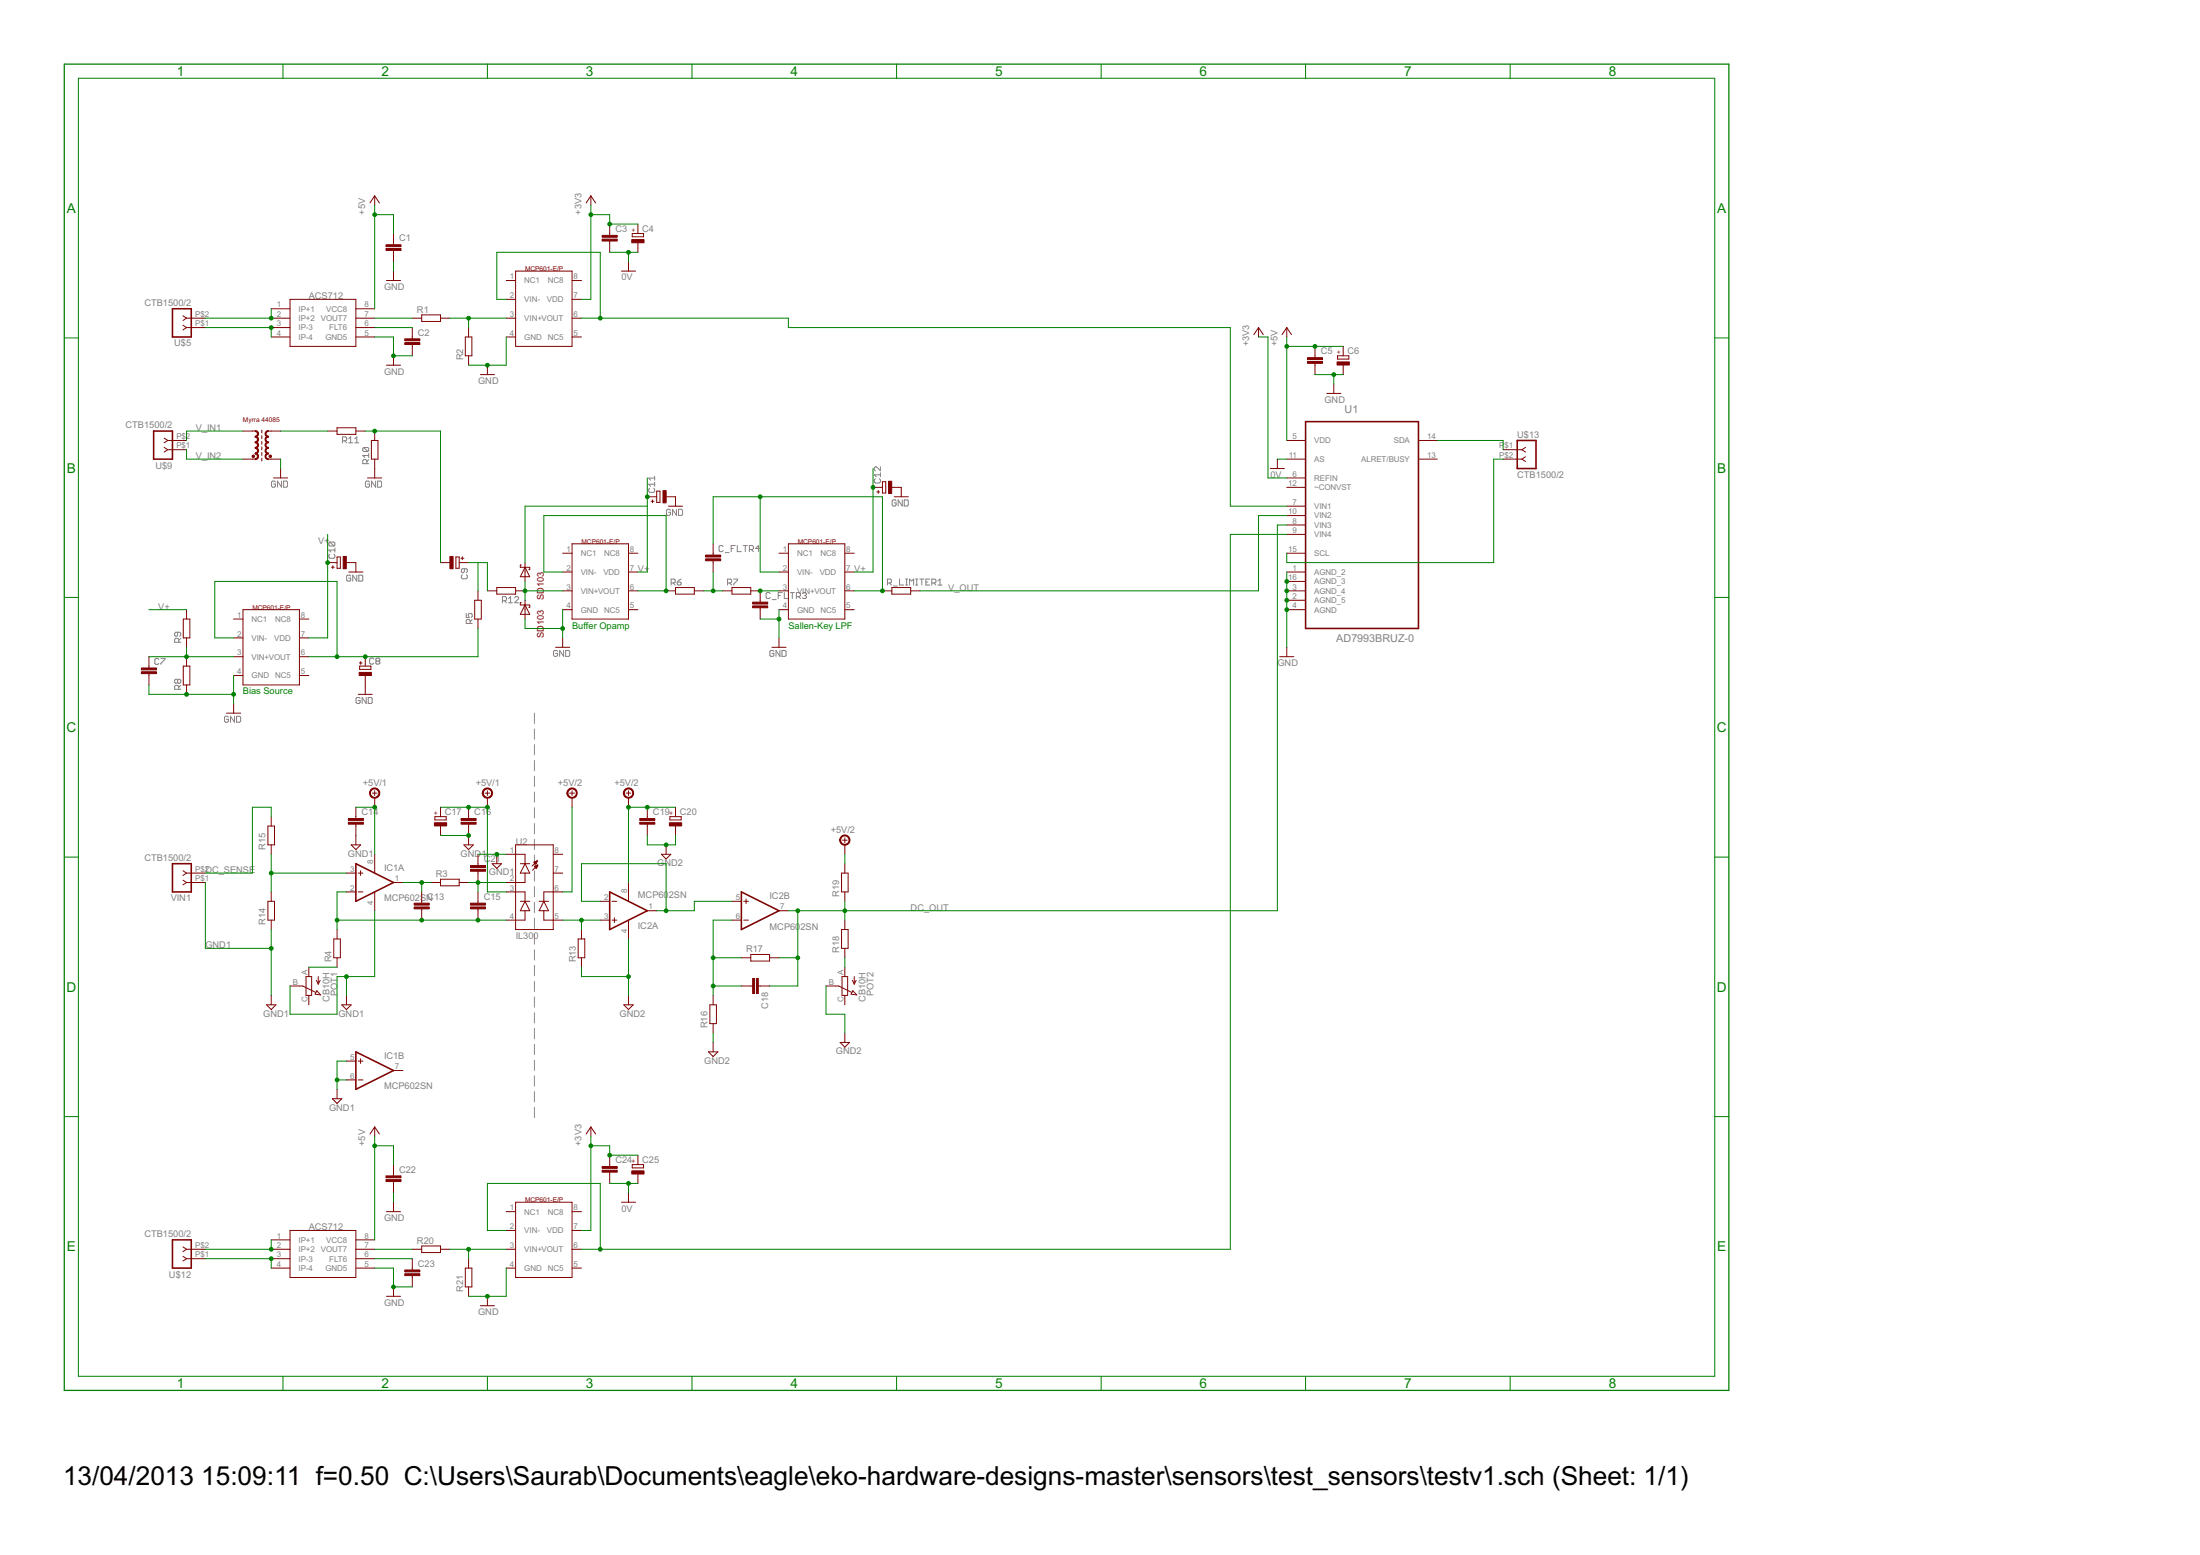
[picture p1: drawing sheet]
<svg xmlns="http://www.w3.org/2000/svg" width="297mm" height="210mm" viewBox="0 0 297 210" stroke-linecap="round" stroke-linejoin="round" font-family="sans-serif">
<g fill="none" stroke="#808080" stroke-width=".14">
<path d="M46.2 59.5h.5l.1-.1v-.3l-.1-.1h-.5v.8M46.5 59.5l.3 .3M47.1 59.2l.2-.2v.8M47.1 59.8h.5M47.9 59.2l.3-.2v.8M47.9 59.8h.5M37.2 65.1l-.1-.2h-.3l-.1 .2v.5l.1 .2h.3l.1-.2v-.3h-.3M38 64.9v.9l-.5-.9v.9M38.3 64.9h.4l.1 .2v.5l-.1 .2h-.4zM44.5 74.8l-.1 .1v.3l.1 .2h.6l.1-.2v-.3l-.1-.1M44.5 73.2l-.1 .1v.3l.1 .1h.6M44.5 73.2h.6l.1 .1v.3l-.1 .1"/>
<path d="M44.5 73.2l.6 .5M45.2 74v.5M45.2 74.3h-.8l.3 .2M47.3 77.8l-.1-.2h-.3l-.1 .2v.5l.1 .1h.3l.1-.1v-.3h-.2M48.2 77.6v.8l-.6-.8v.8M48.5 77.6h.4l.1 .2v.5l-.1 .1h-.4zM49.1 60.4l-.1 .1v.3l.1 .1h.6M49.1 60.4h.6l.1 .1v.3l-.1 .1M49.1 60.4l.6 .5M49.5 62.6v-.4l-.1-.2h-.3l-.1 .2v.4h.8M49.8 62l-.3 .3M49.8 61.5h-.8l.3 .3"/>
<path d="M49.8 61.2v.6M49.9 65.1l-.1-.2h-.3l-.2 .2v.5l.2 .2h.3l.1-.2v-.3h-.3M50.7 64.9v.9l-.5-.9v.9M51 64.9h.4l.1 .2v.5l-.1 .2h-.4zM62.4 77.6l-.1 .1v.3l.1 .1h.6l.1-.1v-.3l-.1-.1M62.7 76.8v.4l-.2 .1-.2-.1v-.3l.1-.1h.6l.1 .1v.3l-.1 .1M87.7 65.9l-.1 .1v.3l.1 .2h.6l.1-.2v-.3l-.1-.1M88.4 65.4h-.8l.2 .2M88.4 64.3v.5M88.4 65.1v.5M88.4 64.5h-.8l.2 .3M90.5 68.9l-.1-.2h-.3l-.1 .2v.5l.1 .2h.3l.1-.2v-.2h-.2"/>
<path d="M90.6 78.7h.4l.2-.1v-.3l-.2-.1h-.4v.8M90.9 78.7l.3 .3M91.3 68.7v.9l-.5-.9v.9M91.4 78.6h.4l.2 .2-.2 .2h-.2l-.2-.2zM91.6 68.7h.4l.2 .2v.5l-.2 .2h-.4zM92 78.2l-.6 .4M97.6 73.8l-.1-.2h-.3l-.1 .2v.5l.1 .2h.3l.1-.2M97.9 74.6h.5M98.2 78.7h.4l.2-.1v-.3l-.2-.1h-.4v.8M98.5 78.7l.3 .3M98.7 74h.3M99.1 78.2h.5v.1l-.5 .5v.2"/>
<path d="M99.3 73.6h-.6v.9M99.5 73.6v.9h.6M100.4 73.6h.5M100.6 73.6v.9M101.2 74.2h.4l.1-.2v-.2l-.1-.2h-.4v.9M101.5 74.2l.2 .3M102.6 74h-.6l.4-.4v.9M105.6 80h-.5v.8M105.9 80v.8h.5M106.7 80h.6M107 80v.8M118.2 64.6l-.2 .2v.2l.2 .2h.5l.2-.2v-.2l-.2-.2"/>
<path d="M118.9 63v.5l-.6-.5-.3 .1v.3l.2 .1M118.9 63.8v.6M118.9 64.1h-.9l.3 .3M119.8 78.7h.4l.2-.1v-.3l-.2-.1h-.4v.8M120.1 78.7l.3 .3M120.6 79.1h.6M121 67.6l-.1-.1h-.3l-.1 .1v.6l.1 .1h.3l.1-.1v-.3h-.3M121.5 78.2v.8h.5M121.8 67.5v.8l-.5-.8v.8M122.1 67.5h.4l.1 .1v.6l-.1 .1h-.4zM122.3 78.2h.3M122.3 79h.3"/>
<path d="M122.4 78.2v.8M122.8 79v-.8l.3 .2 .3-.2v.8M123.6 78.2h.3M123.6 79h.3M123.8 78.2v.8M124.2 78.2h.5M124.5 78.2v.8M125 78.6h.3M125.5 78.2h-.5v.8h.5M125.8 78.7h.4l.2-.1v-.3l-.2-.1h-.4v.8M126.1 78.7l.3 .3M126.6 79h.6"/>
<path d="M126.6 78.4l.3-.2v.8M21.4 89l-.1-.1h-.3l-.1 .1v.6l.1 .1h.3l.1-.1M21.7 88.9h.6v.1l-.6 .6v.1M24 85.3v.4l-.1 .2-.3-.2v-.2l.1-.2h.6l.1 .2v.2l-.1 .2M24 91.8l-.1-.1-.3 .1v.3l.1 .1 .3-.1M24 91.8l.1-.1 .3 .1v.3l-.1 .1-.3-.1M24 91.8v.3M24.1 93v-.4l-.1-.1h-.3l-.1 .1v.4h.8M24.1 86.7v-.4l-.1-.1h-.3l-.1 .1v.4h.8M24.4 92.5l-.3 .3M24.4 86.2l-.3 .2M30.8 96.8l-.1-.1h-.3l-.1 .1v.6l.1 .1h.3l.1-.1v-.3h-.2"/>
<path d="M31.7 96.7v.8l-.6-.8v.8M31.9 96.7h.4l.2 .1v.6l-.2 .1h-.4zM48.6 94.3l-.1-.2h-.3l-.1 .2v.5l.1 .2h.3l.1-.2v-.2h-.3M49.4 94.1v.9l-.5-.9v.9M49.7 94.1h.4l.1 .2v.5l-.1 .2h-.4zM50.5 89l-.2-.2h-.2l-.2 .2v.5l.2 .1h.2l.2-.1M50.9 89.2l-.2-.1 .2-.3h.2l.2 .2-.2 .2M50.9 89.2l-.2 .2 .2 .2h.2l.2-.1v-.1l-.2-.2M50.9 89.2h.2M62.9 82.8v.6h.5l-.2-.3 .2-.3h.2l.2 .2v.2l-.2 .2M63.5 84.2v-.4l-.1-.2h-.3l-.2 .2v.4h.9M63.8 83.6l-.3 .3"/>
<path d="M67.8 81.1h.4l.2-.1v-.3l-.2-.2h-.4v.9M68.1 81.1l.3 .3M68.7 80.8l.2-.3v.9M68.7 81.4h.5M69.5 80.7l.1-.2h.3l.1 .2v.1l-.5 .6h.5M72.2 96.3v1.3M72.2 98.4v1.4M75.3 87.9l-.2-.1h-.2l-.2 .1v.6l.2 .1h.2l.2-.1v-.3h-.3M76.1 87.8v.8l-.5-.8v.8M76.4 87.8h.4l.1 .1v.6l-.1 .1h-.4zM104 80.1l-.2-.1h-.2l-.2 .1v.6l.2 .1h.2l.2-.1M104.3 80.9h.5"/>
<path d="M104.5 87.9l-.1-.1h-.3l-.2 .1v.6l.2 .1h.3l.1-.1v-.3h-.3M105.1 80.4h.2M105.3 87.8v.8l-.5-.8v.8M105.6 87.8h.4l.1 .1v.6l-.1 .1h-.4zM107.5 80.5h.4l.2-.1v-.3l-.2-.1h-.4v.8M107.8 80.5l.3 .3M108.4 80.1l.1-.1h.3l.1 .1-.1 .3M108.6 80.4h.2M108.8 80.4l.1 .1-.1 .3h-.3l-.1-.1M72.2 100.5v1.4M72.2 102.7v1.3M72.2 104.8v1.4"/>
<path d="M72.2 106.9v1.4M72.2 109v1.4M72.2 111.2v1.3M72.2 113.3v1.4M72.2 115.4v1.4M72.2 117.6v1.3M72.2 119.7v1.4M72.2 121.8v1.4M72.2 123.9v1.4M72.2 126.1v1.3M72.2 128.2v1.4M72.2 130.3v1.4"/>
<path d="M72.2 132.5v1.3M72.2 134.6v1.4M72.2 136.7v1.4M72.2 138.8v1.4M72.2 141v1.3M72.2 143.1v1.4M72.2 145.2v1.4M72.2 147.4v1.3M72.2 149.5v1.4"/>
</g>
<g fill="none" stroke="#800000" stroke-width=".14">
<path d="M50.6 26.4l.6 1M50.6 26.4l-.6 1M50.6 26.4v1.3M52.2 37.9h1.9M53.1 31.5v1.5M53.1 33.8v1.5M53.1 36.6v1.3M68.3 37.9h1.3M69.6 36.6h7.6v10.2h-7.6zM77.2 37.9h1.3M79.8 26.4l.6 1M79.8 26.4l-.7 1"/>
<path d="M79.8 26.4v1.3M82.3 30.2v1.6M82.3 32.5v1.6M83.9 36.6h1.9M84.9 35.3v1.3M85.4 31.5h1.5v.5h-1.5zM86.1 30.2v1.3M86.1 32.8v1.3M22.2 59.1l.4 .4M22.6 59.5h2.6M22.6 59.5l-.4 .3M24.7 43.9l.5 .3"/>
<path d="M24.7 42.6l.5 .3M25.2 42.9h2.5M25.2 44.2h2.5M25.2 44.2l-.5 .3M25.2 42.9l-.5 .4M32.8 58.2h1.7M35.3 58.1v.3M35.3 58.8v.4M35.3 59.6v.4M36.2 58.2h1.7M36.6 41.7h2.6M36.6 42.9h2.6"/>
<path d="M36.6 44.2h2.6M36.6 45.5h2.6M39.2 40.4h8.8v6.4h-8.8zM44.2 58.2h1.3M45.5 57.7h2.5v.9h-2.5zM48 41.7h2.6M48 42.9h2.6M48 44.2h2.6M48 45.5h2.6M48 58.2h1.3M50.1 59.5h.9v2.5h-.9zM50.6 58.2v1.3"/>
<path d="M52.2 49.3h1.9M53.1 48v1.3M55.7 42.9h1.2M55.7 44.2v1.5M55.7 46.5v1.5M56.9 42.5h2.6v.9h-2.6zM59.5 42.9h1.2M62.8 45.5h.9v2.5h-.9zM63.3 44.2v1.3M63.3 48v1.3M64.9 50.6h1.9M65.8 49.3v1.3"/>
<path d="M68.3 40.4h1.3M68.3 42.9h1.3M68.3 45.5h1.3M77.2 40.4h1.3M77.2 42.9h1.3M77.2 45.5h1.3M169.9 44.2l.7 1M169.9 44.2l-.6 1M169.9 44.2v1.3M173.7 59.5h2.6M173.7 44.2v1.3M173.7 44.2l.7 1"/>
<path d="M173.7 44.2l-.6 1M177.5 46.8v1.5M177.5 49v1.6M179.1 53.1h1.9M180.1 51.8v1.3M180.6 48h1.5v.5h-1.5zM181.4 46.8v1.2M181.4 49.3v1.3M191.5 59.5h2.6M22.2 60.4l.4 .3M22.6 60.7l-.4 .3M22.6 60.7h2.6"/>
<path d="M32.8 62h1.7M35.3 60.3v.4M35.3 61.1v.4M35.3 61.8v.4M36.2 62h1.7M36.9 64.5h1.9M37.9 63.2v1.3M44.2 75.9h1.3M44.7 76.6h.4M44.9 76.4v.4M45.5 75.2h.5v1.5h-.5zM46.8 75.9h1.2v1.3"/>
<path d="M47.1 77.2h1.9M49.6 64.5h1.9M50.6 62v2.5M59.5 75.9h1.2M61.6 75.2h.4v1.5h-.4zM62 75.9h1.3M62.2 75.4h.4M62.4 75.1v.4M64.5 79.8v1.2M65.8 79.8h1.3M67.1 79.3h2.5v.9h-2.5zM69.6 79.8h1.3"/>
<path d="M70.4 76.3h-.1v.3h1.2v.3h-.1M70.9 76.6l.6 1.3h-1.2zM70.9 75.9v2.6M76 74.7h1.2M76 77.2h1.2M76 79.8h1.2M77.2 73.4h7.7v10.2h-7.7zM84.9 74.7h1.2M84.9 77.2h1.2M84.9 79.8h1.2M87.4 67.1h1.3M87.9 67.7h.4"/>
<path d="M88.1 67.5v.4M88.7 66.3h.4v1.5h-.4zM89.9 79.8h1.3M89.9 67.1h1.3v1.2M90.3 68.3h1.9M91.2 79.3h2.5v.9h-2.5zM93.7 79.8h1.3M96.3 73.4v1.5M96.3 75.7v1.5M97.6 79.8h1.2M98.8 79.3h2.6v.9h-2.6zM101.4 79.8h1.2v1.5"/>
<path d="M105.2 74.7h1.2M105.2 77.2h1.2M105.2 79.8h1.2M106.4 73.4h7.7v10.2h-7.7zM114.1 74.7h1.2M114.1 77.2h1.2M114.1 79.8h1.2M117.9 65.8h1.2M118.4 66.4h.4M118.6 66.2v.4M119.1 79.8h1.3M119.1 65h.5v1.5h-.5z"/>
<path d="M120.4 65.8h1.3v1.3M120.4 79.3h2.6v.9h-2.6zM120.7 67.1h1.9M123 79.8h1.2M171.5 63.2h1.9M172.5 62v1.2M173.7 62h2.6M173.7 64.5h2.6M173.7 65.8h2.6M173.7 68.3h2.6M173.7 69.6h2.6M173.7 70.9h2.6"/>
<path d="M173.7 72.1h2.6M173.7 74.7h2.6M173.7 77.2h2.6M173.7 78.5h2.6M173.7 79.8h2.6M191.5 62h2.6M202.9 62h2.6M202.9 60.7h2.6M205.5 60.7l.5 .3M205.5 62l.5 .3M206 60.4l-.5 .3M206 61.7l-.5 .3"/>
<path d="M20.1 88.6v1.6M20.1 90.9v1.6M24.7 89.9h.9v2.6h-.9zM24.7 83.6h.9v2.5h-.9zM25.2 82.3v1.3M25.2 86.1v1.3M25.2 88.6v1.3M25.2 92.5v1.2M30.6 96.3h1.9M31.5 88.6h1.3M31.5 83.6h1.3M31.5 86.1h1.3"/>
<path d="M31.5 91.2h1.3M31.5 95v1.3M32.8 82.3h7.6v10.2h-7.6zM40.4 88.6h1.3M40.4 83.6h1.3M40.4 86.1h1.3M40.4 91.2h1.3M48.4 93.7h1.9M48.5 89.5h.4M48.6 89.9h1.5v.5h-1.5zM48.7 89.3v.4M49.3 88.6v1.3"/>
<path d="M49.3 91.2v2.5M64.1 81h.9v2.6h-.9zM64.5 83.6v1.2M70.4 81.3h-.1v.4h1.2v.3h-.1M70.9 81v2.6M70.9 81.7l.6 1.2h-1.2zM75 87.4h1.9M76 82.3h1.2M76 86.1v1.3M84.9 82.3h1.2M102.6 82v1.6M104.2 87.4h1.9"/>
<path d="M105.2 82.3h1.2M105.2 86.1v1.3M114.1 82.3h1.2M172.8 88.6h1.9M173.7 81h2.6M173.7 82.3h2.6M173.7 87.4v1.2M24.7 118.8l.5 .3M24.7 117.5l.5 .4M25.2 117.9h2.5M25.2 119.1h2.5M25.2 119.1l-.5 .3"/>
<path d="M25.2 117.9l-.5 .3M36.2 111.5h.9v2.5h-.9zM36.6 110.2v1.3M36.6 114v1.3M46.8 117.9h1.2M47.4 114h1.3l-.7 .7zM48 109v1.5M48 111.3v2.7M48.4 117.9h.6M48.7 117.5v.7M50.3 107.1h.6M50.6 106.7v.7"/>
<path d="M50.6 107.7v1.3M50.6 115.3v2.6M53.1 119.1h1.3M58.2 119.1h1.3M58.7 110.2h1.5v.5h-1.5zM59.5 109v1.2M59.5 111.5v1.3M59.5 118.7h2.5v.9h-2.5zM62 119.1h1.3M62.6 114h1.3l-.6 .7zM63.3 109v1.5M63.3 111.3v2.7"/>
<path d="M64.5 115.3v1.5M64.5 117.6v1.5M65.5 107.1h.6M65.8 106.7v.7M65.8 107.7v1.3M66.4 116.6h1.3l-.6 .6zM67.1 115.3v1.3M68.3 115.3h2.6v1.3M69.6 114h5.1v11.5h-5.1zM70.3 116.6h1.2M70.9 117.9v1.2h-2.6M70.9 116.6l.6 1.3h-1.2z"/>
<path d="M72.1 116.4l.4-.2-.2 .4zM72.1 116.4h.4M72.2 116.5h.2M72.2 117h.3M72.2 116.3h.3M72.2 117.1h.3M72.3 116.6h.1M72.3 117.1h.2M72.3 116.9h.3M72.3 116.3h.2M72.4 117.2h.1M72.4 116.9h.2"/>
<path d="M72.4 116.2h.1M72.5 116.8h.1M72.5 116.2l-.7 .7M72.5 116.2h.1M72.6 116.8l-.7 .7M72.6 116.8l-.4 .2M72.6 116.8l-.2 .4-.2-.2M72.6 116.8h.1M74.7 117.9h1.3M74.7 115.3h1.3M76.9 107.1h.7M77.2 106.7v.7"/>
<path d="M77.2 107.7v1.3M84.5 107.1h.7M84.9 106.7v.7M84.9 107.7v1.3M84.9 119.1v2.6M87.4 109v1.5M87.4 111.3v1.5M89.3 115.3h1.3l-.7 .7zM89.9 114v1.3M90.4 110.2h1.6v.5h-1.6zM91.2 109v1.2M91.2 111.5v1.3"/>
<path d="M113.6 117.9h.9v2.5h-.9zM113.7 113.4h.7M114.1 113.1v.6M114.1 114v1.3M114.1 116.6v1.3M36 135.6h1.3l-.7 .7zM36.2 121.7h.9v2.5h-.9zM36.6 120.4v1.3M36.6 124.2v1.3M36.6 134.4v1.2M39.2 133.1h1.7l1.7 .9M41.3 131.8h.8v2.6h-.8z"/>
<path d="M41.7 130.6v1.2M41.7 134.4v1.2M42.7 132.3l.3 .5M42.8 133.7l.5 .6-.8-.1zM43 131.8v1M43.2 132.3l-.2 .5M45.1 126.7h.9v2.6h-.9zM45.5 125.5v1.2M45.5 129.3v1.3M46.1 135.6h1.3l-.6 .7zM46.8 120.4h1.2M46.8 134.4v1.2"/>
<path d="M48.4 120.4h.6M50.6 120.4v2.5M56.9 120.4v1.5M56.9 122.7v1.5M64.5 120.4v1.5M64.5 122.7v1.5M68.3 120.4h2.6v1.3M70.3 121.7h1.2M70.9 122.9v1.3h-2.6M70.9 121.7l.6 1.2h-1.2zM72.8 121.7h1.3M73.4 121.7l.7 1.2h-1.3z"/>
<path d="M73.4 122.9v1.3h2.6M76 120.4h-2.6v1.3M78.1 126.7h.9v2.6h-.9zM78.5 125.5v1.2M78.5 129.3v1.3M81 121.7h1.3M81 124.2h1.3M82.6 121.7h.7M82.6 124.2h.7M83 123.9v.6M84.2 135.6h1.3l-.6 .7zM84.9 124.2v2.5"/>
<path d="M84.9 134.4v1.2M87.4 122.9h1.3M95.8 135.6h.9v2.6h-.9zM96.3 134.4v1.2M96.3 138.2v1.2M98.8 121.7h1.3M98.8 124.2h1.3M100.1 129.3h1.3M100.1 133.1h1.5M100.4 121.7h.6M100.4 124.2h.6M100.7 121.3v.7"/>
<path d="M101.4 128.8h2.5v.9h-2.5zM102.4 133.1h1.5M103.9 129.3h1.3M105.2 122.9h1.2M111.5 133.1h1.7l1.8 .9M113.6 125.5h.9v2.5h-.9zM113.7 131.8h.7v2.6h-.7zM114.1 120.4v1.3M114.1 124.2v1.3M114.1 128v1.3M114.1 130.6v1.2M114.1 134.4v1.2"/>
<path d="M114.1 139.4v1.3M115.1 132.3l.2 .5M115.1 133.7l.6 .6-.8-.1zM115.3 131.8v1M115.6 132.3l-.3 .5M44.9 148.3h1.2l-.6 .6zM45.5 147v1.3M46.8 143.2h1.2M46.8 145.8h1.2M48.4 143.2h.6M48.4 145.8h.6M48.7 142.9v.7"/>
<path d="M50.6 152.1v1.3M50.6 152.1l.6 1M50.6 152.1l-.6 1M53.1 157.2v1.5M53.1 159.5v1.5M53.1 144.5h1.3M79.8 152.1v1.3M79.8 152.1l.6 1M79.8 152.1l-.7 1M82.3 155.9v1.6M82.3 158.2v1.5M85.4 157.2h1.5v.4h-1.5z"/>
<path d="M86.1 155.9v1.3M86.1 158.5v1.2M95.7 142h1.2l-.6 .6zM96.3 140.7v1.3M113.4 140.7h1.3l-.6 .7zM24.7 169.6l.5 .3M24.7 168.3l.5 .3M25.2 168.6h2.5M25.2 169.9h2.5M25.2 169.9l-.5 .3M25.2 168.6l-.5 .4M36.6 167.4h2.6"/>
<path d="M36.6 168.6h2.6M36.6 169.9h2.6M36.6 171.2h2.6M39.2 166.1h8.8v6.3h-8.8zM48 167.4h2.6M48 168.6h2.6M48 169.9h2.6M48 171.2h2.6M52.2 163.6h1.9M52.2 175h1.9M53.1 162.3v1.3M53.1 173.7v1.3"/>
<path d="M55.7 169.9v1.5M55.7 172.2v1.5M55.7 168.6h1.2M56.9 168.2h2.6v.9h-2.6zM59.5 168.6h1.2M62.8 171.2h.9v2.5h-.9zM63.3 169.9v1.3M63.3 173.7v1.3M64.9 176.3h1.9M65.8 175v1.3M68.3 166.1h1.3M68.3 168.6h1.3"/>
<path d="M68.3 171.2h1.3M68.3 163.6h1.3M69.6 162.3h7.6v10.1h-7.6zM77.2 166.1h1.3M77.2 168.6h1.3M77.2 171.2h1.3M77.2 163.6h1.3M83.9 162.3h1.9M84.9 161v1.3"/>
</g>
<g fill="#800000" stroke="#800000" stroke-width=".14">
<path d="M52.1 33.5h2v.3h-2z"/>
<path d="M52.1 33h2v.3h-2z"/>
<path d="M54.7 46.2h2v.3h-2z"/>
<path d="M54.7 45.7h2v.3h-2z"/>
<path d="M81.3 32.3h2v.2h-2z"/>
<path d="M81.3 31.8h2v.2h-2z"/>
<path d="M85.3 32.3h1.7v.5h-1.7z"/>
<path d="M176.5 48.8h2.1v.2h-2.1z"/>
<path d="M176.5 48.3h2.1v.2h-2.1z"/>
<path d="M180.5 48.9h1.7v.4h-1.7z"/>
<path d="M19.1 90.7h2v.2h-2z"/>
<path d="M19.1 90.2h2v.2h-2z"/>
<path d="M48.5 90.8h1.6v.4h-1.6z"/>
<path d="M60.7 75.1h.5v1.7h-.5z"/>
<path d="M46.3 75.1h.5v1.7h-.5z"/>
<path d="M89.5 66.2h.4v1.7h-.4z"/>
<path d="M101.6 81.8h2.1v.2h-2.1z"/>
<path d="M101.6 81.3h2.1v.2h-2.1z"/>
<path d="M95.3 75.4h2v.3h-2z"/>
<path d="M95.3 74.9h2v.3h-2z"/>
<path d="M120 65h.4v1.6h-.4z"/>
<path d="M55.9 122.4h2.1v.3h-2.1z"/>
<path d="M55.9 121.9h2.1v.3h-2.1z"/>
<path d="M47 111h2.1v.3h-2.1z"/>
<path d="M47 110.5h2.1v.2h-2.1z"/>
<path d="M63.5 122.4h2.1v.3h-2.1z"/>
<path d="M63.5 121.9h2.1v.3h-2.1z"/>
<path d="M62.3 111h2v.3h-2z"/>
<path d="M62.3 110.5h2v.2h-2z"/>
<path d="M58.7 111.1h1.6v.4h-1.6z"/>
<path d="M101.6 132.1h.3v2h-.3z"/>
<path d="M102.1 132.1h.3v2h-.3z"/>
<path d="M86.4 111h2v.3h-2z"/>
<path d="M86.4 110.5h2v.2h-2z"/>
<path d="M90.4 111.1h1.6v.4h-1.6z"/>
<path d="M63.5 117.3h2.1v.3h-2.1z"/>
<path d="M63.5 116.8h2.1v.3h-2.1z"/>
<path d="M52.1 159.2h2v.3h-2z"/>
<path d="M52.1 158.7h2v.3h-2z"/>
<path d="M54.7 171.9h2v.3h-2z"/>
<path d="M54.7 171.4h2v.3h-2z"/>
<path d="M81.3 158h2v.2h-2z"/>
<path d="M81.3 157.5h2v.2h-2z"/>
<path d="M85.3 158.1h1.7v.4h-1.7z"/>
</g>
<path d="M20.7 58.2h2.6v3.8h-2.6zM23.3 41.7h2.5v3.8h-2.5zM176.3 56.9h15.2v27.9h-15.2zM204.9 59.5h2.5v3.7h-2.5zM23.3 116.6h2.5v3.8h-2.5zM48 116.6l5.1 2.5-5.1 2.6zM82.3 120.4l5.1 2.5-5.1 2.6zM100.1 120.4l5.1 2.5-5.1 2.6zM48 142l5.1 2.5-5.1 2.5zM23.3 167.4h2.5v3.8h-2.5z" fill="none" stroke="#800000" stroke-width=".21"/>
<g fill="#800000" stroke="#800000" stroke-width=".14">
<path d="M35.9 61.4l.3-.2v.1a.32 .32 0 0 0-.3 .3 .32 .32 0 0 0 .3 .3v.1a.43 .43 0 0 1-.4-.2 .43 .43 0 0 1 .1-.4z" fill-rule="evenodd"/>
<path d="M36 60.5l.2-.1v.1a.32 .32 0 0 0-.3 .3 .32 .32 0 0 0 .3 .4v.1a.44 .44 0 0 1-.4-.3 .44 .44 0 0 1 .2-.5z" fill-rule="evenodd"/>
<path d="M35.9 59.8l.3-.2v.2a.31 .31 0 0 0-.3 .3 .31 .31 0 0 0 .3 .3v.1a.43 .43 0 0 1-.4-.2 .43 .43 0 0 1 .1-.5z" fill-rule="evenodd"/>
<path d="M35.9 59.1l.3-.2v.1a.32 .32 0 0 0-.3 .3 .32 .32 0 0 0 .3 .3v.2a.47 .47 0 0 1-.3-.7z" fill-rule="evenodd"/>
<path d="M35.9 58.3l.3-.2v.2a.32 .32 0 0 0-.3 .3 .32 .32 0 0 0 .3 .3v.1a.47 .47 0 0 1-.3-.7z" fill-rule="evenodd"/>
<path d="M34.5 58.1a.44 .44 0 0 1 .4 .5 .44 .44 0 0 1-.4 .4v-.1a.32 .32 0 0 0 .3-.3 .32 .32 0 0 0-.3-.3z" fill-rule="evenodd"/>
<path d="M34.5 58.9a.44 .44 0 0 1 .4 .4 .44 .44 0 0 1-.4 .5v-.2a.32 .32 0 0 0 .3-.3 .32 .32 0 0 0-.3-.3z" fill-rule="evenodd"/>
<path d="M34.5 59.6a.43 .43 0 0 1 .4 .5 .43 .43 0 0 1-.4 .4v-.1a.31 .31 0 0 0 .3-.3 .31 .31 0 0 0-.3-.3z" fill-rule="evenodd"/>
<path d="M34.5 60.4a.44 .44 0 0 1 .4 .4 .44 .44 0 0 1-.4 .5v-.1a.32 .32 0 0 0 .3-.4 .32 .32 0 0 0-.3-.3z" fill-rule="evenodd"/>
<path d="M34.5 61.2a.44 .44 0 0 1 .4 .4 .44 .44 0 0 1-.4 .4v-.1a.32 .32 0 0 0 .3-.3 .32 .32 0 0 0-.3-.3z" fill-rule="evenodd"/>
<path d="M50 106.6a.7 .7 0 0 1 1.2 0 .7 .7 0 0 1-.4 1.1 .7 .7 0 0 1-.9-.6h.1a.57 .57 0 0 1 .8-.5 .57 .57 0 0 1 .2 .9 .57 .57 0 0 1-1-.2v-.2h-.1z" fill-rule="evenodd"/>
<path d="M65.3 106.6a.7 .7 0 0 1 1.1 .1 .7 .7 0 0 1-.4 1 .7 .7 0 0 1-.9-.6h.1a.57 .57 0 0 1 .8-.6 .57 .57 0 0 1 .2 .9 .57 .57 0 0 1-.9-.1l-.1-.2h-.1z" fill-rule="evenodd"/>
<path d="M76.7 106.6a.7 .7 0 0 1 1.1 .1 .7 .7 0 0 1-.4 1 .7 .7 0 0 1-.9-.6h.2a.57 .57 0 0 1 .7-.6 .57 .57 0 0 1 .2 .9 .57 .57 0 0 1-.9-.1v-.2h-.2z" fill-rule="evenodd"/>
<path d="M84.3 106.6a.7 .7 0 0 1 1.1 .1 .7 .7 0 0 1-.4 1 .7 .7 0 0 1-.8-.6h.1a.57 .57 0 0 1 .8-.6 .57 .57 0 0 1 .2 .9 .57 .57 0 0 1-1-.1v-.2h-.1z" fill-rule="evenodd"/>
<path d="M113.5 113a.7 .7 0 0 1 1.2 0 .7 .7 0 0 1-.4 1.1 .7 .7 0 0 1-.9-.7h.1a.56 .56 0 0 1 .8-.5 .56 .56 0 0 1 .2 .9 .56 .56 0 0 1-1-.2v-.2h-.1z" fill-rule="evenodd"/>
<circle cx="36.5" cy="61.6" r=".17"/>
<circle cx="34.2" cy="61.6" r=".17"/>
</g>
<path d="M8.7 8.7h224.7v179h-224.7z" fill="none" stroke="#008000" stroke-width=".17"/>
<g fill="none" stroke="#008000" stroke-width=".14">
<path d="M10.6 10.6h220.9v175.2h-220.9zM38.2 8.7v1.9M65.8 8.7v1.9M93.4 8.7v1.9M121.1 8.7v1.9M148.7 8.7v1.9M176.3 8.7v1.9M203.9 8.7v1.9M50.6 29h2.5v2.5M50.6 27.7v14M53.1 35.3v1.3M79.8 27.7v12.7h-1.3"/>
<path d="M79.8 29h2.5v1.2h3.8M82.3 34.1h3.8M84.9 34.1v1.2M8.7 45.6h1.9M27.7 44.2h8.9v1.3M32.8 58.2h-7.6v1.3M36.6 41.7v1.2h-8.9M37.9 58.2h6.3M49.3 58.2h10.2v17.7M50.6 42.9h5.1M50.6 44.2h5.1M50.6 45.5h2.5v2.5h2.6"/>
<path d="M60.7 42.9h7.6M63.3 42.9v1.3M68.3 45.5v3.8h-5M68.3 40.4h-1.2v-6.3h13.9v8.8M78.5 42.9h27.9v1.3h59.7v24.1h7.6M169.9 45.5h1.3v19h2.5M173.7 45.5v14M173.7 46.8h7.7M177.5 50.6h3.9M180.1 50.6v1.2M194.1 59.5h8.8v1.2M231.5 45.6h1.9"/>
<path d="M25.2 60.7v1.3h7.6M37.9 62v1.2M44.2 72.1v14h-2.5M63.3 75.9h2.5v3.9M64.5 75.9v3.9M70.9 78.5v2.5M70.9 79.8h5.1M76 77.2h-2.6v-7.6h16.5v10.2h-3.8M87.4 68.3h-16.5v7.6M87.4 64.5v12.7h-1.3M95 79.8h2.6M96.3 73.4v-6.3h22.8v12.7h-3.8"/>
<path d="M96.3 77.2v2.6M102.6 67.1v10.1h2.6M102.6 79.8h2.6M117.9 63.2v14h-2.6M172.5 62h1.2M173.7 77.2v10.2M173.7 69.6h-3.8v10.2h-45.7M173.7 70.9h-1.2v52h-66.1M173.7 72.1h-7.6v96.5h-87.6M202.9 62h-1.2v13.9h-28v-1.2M8.7 80.6h1.9M20.1 92.5v1.2h11.4"/>
<path d="M20.1 82.3h5.1M20.1 88.6h11.4M25.2 87.4v1.2M31.5 91.2v3.8M31.5 86.1h-2.5v-7.6h16.5v10.1M64.5 84.8v3.8h-22.8M70.9 83.6v1.2h5.1M76 82.3v3.8M102.6 83.6h2.6M105.2 82.3v3.8M231.5 80.6h1.9M8.7 115.7h1.9"/>
<path d="M27.7 119.1v8.9h8.9M36.6 110.2v-1.2h-2.5v8.9h-6.4M36.6 115.3v5.1M36.6 117.9h10.2M48 109h2.6v6.3M54.4 119.1h3.8M56.9 119.1v1.3M59.5 109h6.3v11.4h2.5M59.5 112.8h3.8M63.3 119.1h5M64.5 119.1v1.3M64.5 115.3h3.8"/>
<path d="M77.2 109v11.4h-1.2M87.4 112.8v1.2h3.8v-1.2M91.2 109h-6.3v10.1M114.1 115.3v1.3M231.5 115.7h1.9M36.6 125.5v8.9M41.7 130.6h3.8M45.5 124.2h22.8M46.8 120.4h-1.3v5.1M46.8 131.8v2.6M50.6 122.9v8.9h-5.1v5.1h-6.3v-3.8M76 124.2h5"/>
<path d="M78.5 130.6v1.2h6.4M78.5 124.2v1.3M81 121.7h-2.5v-5.1h11.4v6.3M84.9 126.7v7.7M96.3 139.4v1.3M96.3 133.1h3.8M96.3 129.3h3.8M98.8 124.2h-2.5v10.2M98.8 121.7h-5.1v1.2h-5M105.2 129.3h2.5M107.7 122.9v10.2h-3.8M111.5 133.1v3.8h2.6v2.5"/>
<path d="M114.1 121.7v2.5M114.1 129.3v1.3M8.7 150.7h1.9M45.5 145.8h1.3M46.8 143.2h-1.3v3.8M50.6 154.7h2.5v2.5M50.6 153.4v14M79.8 153.4v12.7h-1.3M79.8 154.7h2.5v1.2h3.8M82.3 159.7h3.8M84.9 159.7v1.3M231.5 150.7h1.9"/>
<path d="M27.7 169.9h8.9v1.3M36.6 167.4v1.2h-8.9M50.6 171.2h2.5v2.5h2.6M50.6 168.6h5.1M50.6 169.9h5.1M53.1 161v1.3M60.7 168.6h7.6M63.3 168.6v1.3M68.3 166.1h-2.5v-6.4h15.2v8.9M68.3 171.2v3.8h-5M38.2 185.8v1.9M65.8 185.8v1.9"/>
<path d="M93.4 185.8v1.9M121.1 185.8v1.9M148.7 185.8v1.9M176.3 185.8v1.9M203.9 185.8v1.9"/>
</g>
<g fill="#008000" stroke="#008000" stroke-width=".14">
<circle cx="36.6" cy="42.9" r=".25"/>
<circle cx="36.6" cy="44.2" r=".25"/>
<circle cx="53.1" cy="48" r=".25"/>
<circle cx="65.8" cy="49.3" r=".25"/>
<circle cx="180.1" cy="50.6" r=".25"/>
<circle cx="173.7" cy="78.5" r=".25"/>
<circle cx="173.7" cy="79.8" r=".25"/>
<circle cx="173.7" cy="81" r=".25"/>
<circle cx="173.7" cy="82.3" r=".25"/>
<circle cx="76" cy="84.8" r=".25"/>
<circle cx="25.2" cy="93.7" r=".25"/>
<circle cx="31.5" cy="93.7" r=".25"/>
<circle cx="105.2" cy="83.6" r=".25"/>
<circle cx="53.1" cy="173.7" r=".25"/>
<circle cx="65.8" cy="175" r=".25"/>
<circle cx="79.8" cy="29" r=".25"/>
<circle cx="82.3" cy="30.2" r=".25"/>
<circle cx="79.8" cy="154.7" r=".25"/>
<circle cx="82.3" cy="155.9" r=".25"/>
<circle cx="63.3" cy="42.9" r=".25"/>
<circle cx="84.9" cy="34.1" r=".25"/>
<circle cx="84.9" cy="159.7" r=".25"/>
<circle cx="50.6" cy="29" r=".25"/>
<circle cx="173.7" cy="46.8" r=".25"/>
<circle cx="177.5" cy="46.8" r=".25"/>
<circle cx="50.6" cy="154.7" r=".25"/>
<circle cx="44.2" cy="75.9" r=".25"/>
<circle cx="87.4" cy="67.1" r=".25"/>
<circle cx="117.9" cy="65.8" r=".25"/>
<circle cx="25.2" cy="88.6" r=".25"/>
<circle cx="49.3" cy="88.6" r=".25"/>
<circle cx="45.5" cy="88.6" r=".25"/>
<circle cx="70.9" cy="79.8" r=".25"/>
<circle cx="89.9" cy="79.8" r=".25"/>
<circle cx="119.1" cy="79.8" r=".25"/>
<circle cx="102.6" cy="67.1" r=".25"/>
<circle cx="96.3" cy="79.8" r=".25"/>
<circle cx="102.6" cy="79.8" r=".25"/>
<circle cx="50.6" cy="58.2" r=".25"/>
<circle cx="45.5" cy="124.2" r=".25"/>
<circle cx="56.9" cy="124.2" r=".25"/>
<circle cx="64.5" cy="124.2" r=".25"/>
<circle cx="64.5" cy="119.1" r=".25"/>
<circle cx="56.9" cy="119.1" r=".25"/>
<circle cx="50.6" cy="109" r=".25"/>
<circle cx="65.8" cy="109" r=".25"/>
<circle cx="63.3" cy="109" r=".25"/>
<circle cx="46.8" cy="131.8" r=".25"/>
<circle cx="67.1" cy="115.3" r=".25"/>
<circle cx="36.6" cy="128" r=".25"/>
<circle cx="63.3" cy="112.8" r=".25"/>
<circle cx="45.5" cy="145.8" r=".25"/>
<circle cx="78.5" cy="124.2" r=".25"/>
<circle cx="89.9" cy="122.9" r=".25"/>
<circle cx="84.9" cy="109" r=".25"/>
<circle cx="87.4" cy="109" r=".25"/>
<circle cx="84.9" cy="131.8" r=".25"/>
<circle cx="89.9" cy="114" r=".25"/>
<circle cx="96.3" cy="133.1" r=".25"/>
<circle cx="96.3" cy="129.3" r=".25"/>
<circle cx="107.7" cy="129.3" r=".25"/>
<circle cx="107.7" cy="122.9" r=".25"/>
<circle cx="114.1" cy="122.9" r=".25"/>
<circle cx="36.6" cy="117.9" r=".25"/>
<circle cx="36.6" cy="168.6" r=".25"/>
<circle cx="36.6" cy="169.9" r=".25"/>
<circle cx="63.3" cy="168.6" r=".25"/>
<circle cx="81" cy="42.9" r=".25"/>
<circle cx="81" cy="168.6" r=".25"/>
</g>
<g font-size="4">
<text x="8.5" y="200.4">13/04/2013</text>
<text x="27.2" y="200.4">15:09:11 f=0.50 C:\Users\Saurab\Documents\eagle\eko-hardware-designs-master\sensors\test_sensors\testv1.sch (Sheet: 1/1)</text>
</g>
<g font-size="2.1" fill="#008000">
<text x="23.9" y="10.3">1</text>
<text x="51.5" y="10.3">2</text>
<text x="79.1" y="10.3">3</text>
<text x="106.7" y="10.3">4</text>
<text x="134.4" y="10.3">5</text>
<text x="162" y="10.3">6</text>
<text x="189.6" y="10.3">7</text>
<text x="217.2" y="10.3">8</text>
<text x="9" y="28.7">A</text>
<text x="231.9" y="28.7">A</text>
<text x="9" y="63.8">B</text>
<text x="231.9" y="63.8">B</text>
<text x="9" y="98.8">C</text>
<text x="231.8" y="98.8">C</text>
<text x="9" y="133.9">D</text>
<text x="231.8" y="133.9">D</text>
<text x="9" y="168.9">E</text>
<text x="231.9" y="168.9">E</text>
<text x="23.9" y="187.4">1</text>
<text x="51.5" y="187.4">2</text>
<text x="79.1" y="187.4">3</text>
<text x="106.7" y="187.4">4</text>
<text x="134.4" y="187.4">5</text>
<text x="162" y="187.4">6</text>
<text x="189.6" y="187.4">7</text>
<text x="217.2" y="187.4">8</text>
</g>
<g font-size="1.6" fill="#808080">
<text x="181.5" y="55.8">U1</text>
<text x="180.4" y="86.7">AD7993BRUZ-0</text>
</g>
<g font-size="1.4" fill="#808080">
<text x="49.3" y="29" transform="rotate(-90 49.3 29)">+5V</text>
<text x="78.5" y="29" transform="rotate(-90 78.5 29)">+3V3</text>
<text x="53.9" y="32.6">C1</text>
<text x="83.1" y="31.3">C3</text>
<text x="86.7" y="31.3">C4</text>
<text x="19.5" y="41.3">CTB1500/2</text>
<text x="41.7" y="40.4">ACS712</text>
<text x="51.8" y="39.1">GND</text>
<text x="83.9" y="37.9">0V</text>
<text x="23.5" y="46.8">U$5</text>
<text x="56.3" y="42.2">R1</text>
<text x="56.4" y="45.3">C2</text>
<text x="168.7" y="46.8" transform="rotate(-90 168.7 46.8)">+3V3</text>
<text x="172.5" y="46.8" transform="rotate(-90 172.5 46.8)">+5V</text>
<text x="178.3" y="47.8">C5</text>
<text x="181.9" y="47.8">C6</text>
<text x="51.8" y="50.6">GND</text>
<text x="62.5" y="48.7" transform="rotate(-90 62.5 48.7)">R2</text>
<text x="64.5" y="51.8">GND</text>
<text x="17" y="57.8">CTB1500/2</text>
<text x="26.5" y="58.2">V_IN1</text>
<text x="178.8" y="54.4">GND</text>
<text x="204.9" y="59.1">U$13</text>
<text x="21" y="63.3">U$9</text>
<text x="26.5" y="62">V_IN2</text>
<text x="171.5" y="64.5">0V</text>
<text x="204.9" y="64.5">CTB1500/2</text>
<text x="43" y="73.4">V+</text>
<text x="86.1" y="77.2">V+</text>
<text x="115.3" y="77.2">V+</text>
<text x="21.4" y="82.3">V+</text>
<text x="128" y="79.8">V_OUT</text>
<text x="172.5" y="89.9">GND</text>
<text x="49" y="106.1">+5V/1</text>
<text x="64.2" y="106.1">+5V/1</text>
<text x="75.3" y="106.1">+5V/2</text>
<text x="83" y="106.1">+5V/2</text>
<text x="48.8" y="110">C14</text>
<text x="60" y="110">C17</text>
<text x="64" y="110">C16</text>
<text x="88.2" y="110">C19</text>
<text x="91.8" y="110">C20</text>
<text x="112.2" y="112.5">+5V/2</text>
<text x="19.5" y="116.2">CTB1500/2</text>
<text x="27.7" y="117.9">DC_SENSE</text>
<text x="35.9" y="114.7" transform="rotate(-90 35.9 114.7)">R15</text>
<text x="47" y="115.6">GND1</text>
<text x="51.8" y="117.5">IC1A</text>
<text x="58.8" y="118.4">R3</text>
<text x="62.2" y="115.6">GND1</text>
<text x="65.3" y="116.4">C</text>
<text x="66" y="118.2">GND1</text>
<text x="66.2" y="116.4">21</text>
<text x="69.6" y="114">U2</text>
<text x="88.7" y="116.9">GND2</text>
<text x="23.1" y="121.7">VIN1</text>
<text x="35.9" y="124.8" transform="rotate(-90 35.9 124.8)">R14</text>
<text x="51.8" y="121.7">MCP602SN</text>
<text x="57.7" y="121.5">C13</text>
<text x="65.3" y="121.5">C15</text>
<text x="86.1" y="121.3">MCP60</text>
<text x="86.1" y="125.4">IC2A</text>
<text x="90.3" y="121.3">2SN</text>
<text x="103.9" y="125.5">MCP60</text>
<text x="103.9" y="121.3">IC2B</text>
<text x="108.1" y="125.5">2SN</text>
<text x="113.3" y="121" transform="rotate(-90 113.3 121)">R19</text>
<text x="123" y="122.9">DC_OUT</text>
<text x="27.7" y="128">GND1</text>
<text x="44.8" y="129.9" transform="rotate(-90 44.8 129.9)">R4</text>
<text x="69.6" y="126.7">IL300</text>
<text x="77.8" y="129.9" transform="rotate(-90 77.8 129.9)">R13</text>
<text x="100.7" y="128.5">R17</text>
<text x="113.3" y="128.6" transform="rotate(-90 113.3 128.6)">R18</text>
<text x="35.5" y="137.2">GND1</text>
<text x="44.5" y="135.2" transform="rotate(-90 44.5 135.2)">CB10H</text>
<text x="45.6" y="134.4" transform="rotate(-90 45.6 134.4)">POT1</text>
<text x="45.7" y="137.2">GND1</text>
<text x="83.7" y="137.2">GND2</text>
<text x="103.7" y="136.2" transform="rotate(-90 103.7 136.2)">C18</text>
<text x="116.9" y="135.2" transform="rotate(-90 116.9 135.2)">CB10H</text>
<text x="117.9" y="134.4" transform="rotate(-90 117.9 134.4)">POT2</text>
<text x="51.8" y="142.9">IC1B</text>
<text x="95.1" y="143.6">GND2</text>
<text x="95.5" y="138.8" transform="rotate(-90 95.5 138.8)">R16</text>
<text x="112.9" y="142.3">GND2</text>
<text x="44.4" y="149.9">GND1</text>
<text x="51.8" y="147.1">MCP602SN</text>
<text x="49.3" y="154.7" transform="rotate(-90 49.3 154.7)">+5V</text>
<text x="78.5" y="154.7" transform="rotate(-90 78.5 154.7)">+3V3</text>
<text x="53.9" y="158.3">C22</text>
<text x="83.1" y="157">C24</text>
<text x="86.7" y="157">C25</text>
<text x="19.5" y="167">CTB1500/2</text>
<text x="41.7" y="166.1">ACS712</text>
<text x="51.8" y="164.8">GND</text>
<text x="56.3" y="167.9">R20</text>
<text x="83.9" y="163.6">0V</text>
<text x="22.8" y="172.4">U$12</text>
<text x="56.4" y="171">C23</text>
<text x="51.8" y="176.3">GND</text>
<text x="62.5" y="174.4" transform="rotate(-90 62.5 174.4)">R21</text>
<text x="64.5" y="177.5">GND</text>
</g>
<g font-size="1.4" fill="#800000">
<text x="73.4" y="81" transform="rotate(-90 73.4 81)">SD103</text>
<text x="73.4" y="86.1" transform="rotate(-90 73.4 86.1)">SD103</text>
</g>
<g font-size="1.4" fill="#008000">
<text x="77.2" y="84.8">Buffer Opamp</text>
<text x="106.4" y="84.8">Sallen-Key LPF</text>
<text x="32.8" y="93.7">Bias Source</text>
</g>
<g font-size="1.2" fill="#808080">
<text x="37.4" y="41.5">1</text>
<text x="49.2" y="41.5">8</text>
<text x="68.9" y="37.7">1</text>
<text x="68.9" y="40.2">2</text>
<text x="70.8" y="38.2">NC1</text>
<text x="70.8" y="40.8">VIN-</text>
<text x="73.9" y="40.8">VDD</text>
<text x="74" y="38.2">NC8</text>
<text x="77.4" y="37.7">8</text>
<text x="77.4" y="40.2">7</text>
<text x="26.4" y="44">P$1</text>
<text x="26.4" y="42.8">P$2</text>
<text x="37.4" y="42.8">2</text>
<text x="37.4" y="44">3</text>
<text x="37.4" y="45.3">4</text>
<text x="40.3" y="42.1">IP+1</text>
<text x="40.3" y="43.3">IP+2 VOUT7</text>
<text x="40.3" y="44.6">IP-3</text>
<text x="40.3" y="45.9">IP-4</text>
<text x="43.9" y="45.9">GND5</text>
<text x="44.1" y="42.1">VCC8</text>
<text x="44.5" y="44.6">FLT6</text>
<text x="49.2" y="45.3">5</text>
<text x="49.2" y="44">6</text>
<text x="49.2" y="42.8">7</text>
<text x="68.9" y="42.8">3</text>
<text x="68.9" y="45.3">4</text>
<text x="70.8" y="43.3">VIN+VOUT</text>
<text x="70.8" y="45.9">GND NC5</text>
<text x="77.4" y="42.8">6</text>
<text x="77.4" y="45.3">5</text>
<text x="23.8" y="59.3">P$2</text>
<text x="174.5" y="59.3">5</text>
<text x="177.5" y="59.8">VDD</text>
<text x="188.2" y="59.8">SDA</text>
<text x="192.7" y="59.3">14</text>
<text x="23.8" y="60.5">P$1</text>
<text x="173.9" y="65.6">12</text>
<text x="174" y="61.8">11</text>
<text x="174.5" y="64.3">6</text>
<text x="177.5" y="62.4">AS</text>
<text x="177.5" y="64.9">REFIN</text>
<text x="183.8" y="62.4">ALRET/BUSY</text>
<text x="192.7" y="61.8">13</text>
<text x="202.4" y="60.5">P$1</text>
<text x="202.4" y="61.8">P$2</text>
<text x="173.9" y="69.4">10</text>
<text x="174.5" y="68.2">7</text>
<text x="174.5" y="70.7">8</text>
<text x="174.5" y="72">9</text>
<text x="177.5" y="66.2">~CONVST</text>
<text x="177.5" y="68.7">VIN1</text>
<text x="177.5" y="70">VIN2</text>
<text x="177.5" y="71.3">VIN3</text>
<text x="76.5" y="74.5">1</text>
<text x="76.5" y="77">2</text>
<text x="78.4" y="75.1">NC1</text>
<text x="78.4" y="77.6">VIN-</text>
<text x="81.5" y="77.6">VDD</text>
<text x="81.6" y="75.1">NC8</text>
<text x="85" y="74.5">8</text>
<text x="85" y="77">7</text>
<text x="105.7" y="74.5">1</text>
<text x="105.7" y="77">2</text>
<text x="107.6" y="75.1">NC1</text>
<text x="107.6" y="77.6">VIN-</text>
<text x="110.7" y="77.6">VDD</text>
<text x="110.8" y="75.1">NC8</text>
<text x="114.2" y="74.5">8</text>
<text x="114.2" y="77">7</text>
<text x="173.9" y="74.5">15</text>
<text x="174.5" y="77">1</text>
<text x="177.5" y="72.5">VIN4</text>
<text x="177.5" y="75.1">SCL</text>
<text x="177.5" y="77.6">AGND_2</text>
<text x="32" y="83.4">1</text>
<text x="34" y="84">NC1</text>
<text x="37.1" y="84">NC8</text>
<text x="40.6" y="83.4">8</text>
<text x="76.5" y="79.6">3</text>
<text x="76.5" y="82.1">4</text>
<text x="78.4" y="80.1">VIN+VOUT</text>
<text x="78.4" y="82.7">GND NC5</text>
<text x="85" y="79.6">6</text>
<text x="85" y="82.1">5</text>
<text x="105.7" y="79.6">3</text>
<text x="105.7" y="82.1">4</text>
<text x="107.6" y="80.1">VIN+VOUT</text>
<text x="107.6" y="82.7">GND NC5</text>
<text x="114.2" y="79.6">6</text>
<text x="114.2" y="82.1">5</text>
<text x="173.9" y="78.3">16</text>
<text x="174.5" y="79.6">3</text>
<text x="174.5" y="80.9">2</text>
<text x="174.5" y="82.1">4</text>
<text x="177.5" y="78.9">AGND_3</text>
<text x="177.5" y="80.1">AGND_4</text>
<text x="177.5" y="81.4">AGND_5</text>
<text x="177.5" y="82.7">AGND</text>
<text x="32" y="85.9">2</text>
<text x="32" y="88.5">3</text>
<text x="34" y="86.5">VIN-</text>
<text x="34" y="89">VIN+VOUT</text>
<text x="37" y="86.5">VDD</text>
<text x="40.6" y="85.9">7</text>
<text x="40.6" y="88.5">6</text>
<text x="32" y="91">4</text>
<text x="34" y="91.6">GND NC5</text>
<text x="40.6" y="91">5</text>
<text x="26.4" y="118.9">P$1</text>
<text x="26.4" y="117.7">P$2</text>
<text x="47.3" y="117.7">3</text>
<text x="50.4" y="116.7" transform="rotate(-90 50.4 116.7)">8</text>
<text x="53.3" y="118.9">1</text>
<text x="68.9" y="118.9">2</text>
<text x="68.9" y="115.1">1</text>
<text x="74.9" y="115.1">8</text>
<text x="74.9" y="117.7">7</text>
<text x="47.3" y="120.2">2</text>
<text x="50.4" y="122.2" transform="rotate(-90 50.4 122.2)">4</text>
<text x="68.9" y="124">4</text>
<text x="68.9" y="120.2">3</text>
<text x="74.9" y="124">5</text>
<text x="74.9" y="120.2">6</text>
<text x="81.6" y="121.5">2</text>
<text x="81.6" y="124">3</text>
<text x="84.7" y="126" transform="rotate(-90 84.7 126)">4</text>
<text x="84.7" y="120.5" transform="rotate(-90 84.7 120.5)">8</text>
<text x="87.6" y="122.8">1</text>
<text x="99.3" y="124">6</text>
<text x="99.3" y="121.5">5</text>
<text x="105.4" y="122.8">7</text>
<text x="41.5" y="131.6" transform="rotate(-90 41.5 131.6)">A</text>
<text x="113.9" y="131.6" transform="rotate(-90 113.9 131.6)">A</text>
<text x="39.5" y="132.9">B</text>
<text x="41.5" y="135.3" transform="rotate(-90 41.5 135.3)">C</text>
<text x="111.9" y="132.9">B</text>
<text x="113.9" y="135.3" transform="rotate(-90 113.9 135.3)">C</text>
<text x="47.3" y="143.1">5</text>
<text x="47.3" y="145.6">6</text>
<text x="53.3" y="144.3">7</text>
<text x="37.4" y="167.2">1</text>
<text x="40.3" y="167.7">IP+1</text>
<text x="44.1" y="167.8">VCC8</text>
<text x="49.2" y="167.2">8</text>
<text x="68.9" y="163.4">1</text>
<text x="68.9" y="165.9">2</text>
<text x="70.8" y="163.9">NC1</text>
<text x="70.8" y="166.5">VIN-</text>
<text x="73.9" y="166.5">VDD</text>
<text x="74" y="163.9">NC8</text>
<text x="77.4" y="163.4">8</text>
<text x="77.4" y="165.9">7</text>
<text x="26.4" y="169.7">P$1</text>
<text x="26.4" y="168.5">P$2</text>
<text x="37.4" y="168.5">2</text>
<text x="37.4" y="169.7">3</text>
<text x="37.4" y="171">4</text>
<text x="40.3" y="169">IP+2 VOUT7</text>
<text x="40.3" y="170.3">IP-3</text>
<text x="40.3" y="171.6">IP-4</text>
<text x="43.9" y="171.6">GND5</text>
<text x="44.5" y="170.3">FLT6</text>
<text x="49.2" y="171">5</text>
<text x="49.2" y="169.7">6</text>
<text x="49.2" y="168.5">7</text>
<text x="68.9" y="168.5">3</text>
<text x="68.9" y="171">4</text>
<text x="70.8" y="169">VIN+VOUT</text>
<text x="70.8" y="171.6">GND NC5</text>
<text x="77.4" y="168.5">6</text>
<text x="77.4" y="171">5</text>
</g>
<g font-size="1" fill="#800000">
<text x="85.8" y="31.3" transform="rotate(-90 85.8 31.3)">+</text>
<text x="70.9" y="36.6">MCP601-E/P</text>
<text x="181.1" y="47.8" transform="rotate(-90 181.1 47.8)">+</text>
<text x="32.8" y="56.9">Myrra 44085</text>
<text x="78.5" y="73.4">MCP601-E/P</text>
<text x="107.7" y="73.4">MCP601-E/P</text>
<text x="34.1" y="82.3">MCP601-E/P</text>
<text x="59.2" y="110" transform="rotate(-90 59.2 110)">+</text>
<text x="90.9" y="110" transform="rotate(-90 90.9 110)">+</text>
<text x="85.8" y="157" transform="rotate(-90 85.8 157)">+</text>
<text x="70.9" y="162.3">MCP601-E/P</text>
</g>
</svg>
